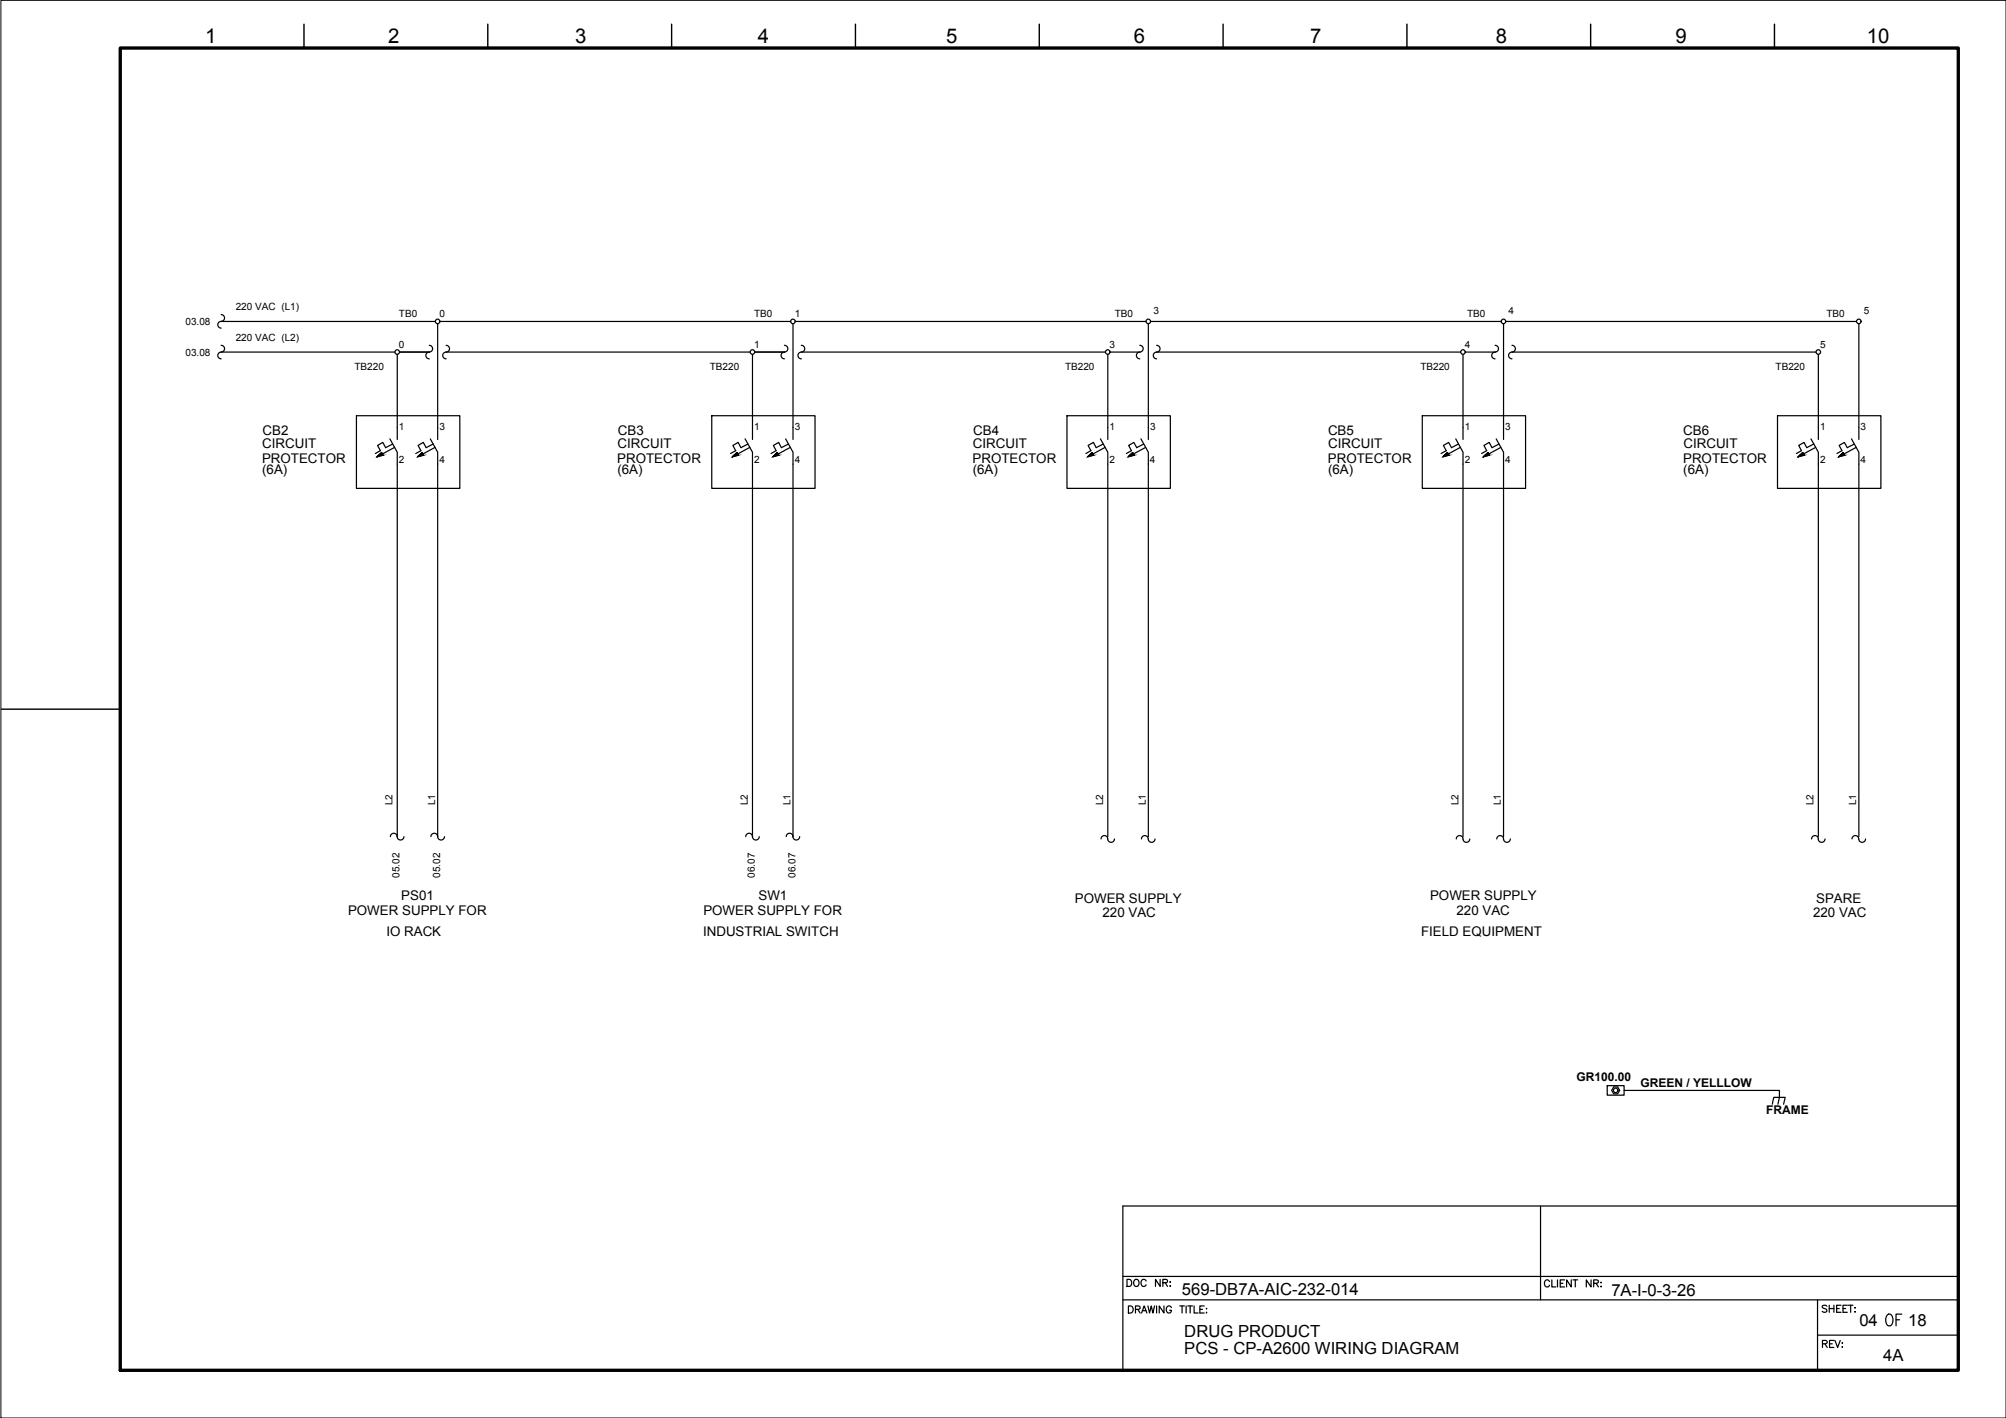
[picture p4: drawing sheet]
<svg xmlns="http://www.w3.org/2000/svg" width="420mm" height="297mm" viewBox="0 0 420 297" stroke-linecap="round" stroke-linejoin="round" font-family="sans-serif">
<!-- layer: G-TTLB-TTLB -->
<path d="M25.2 10.1h385v276.9h-385z" fill="none" stroke="#000" stroke-width=".7"/>
<!-- layer: G-TTLB-INDX -->
<path d="M63.7 5.1v5M102.2 5.1v5M140.7 5.1v5M179.2 5.1v5M217.7 5.1v5M256.2 5.1v5M294.7 5.1v5M333.2 5.1v5M371.7 5.1v5M.2 148.6h25" fill="none" stroke="#000" stroke-width=".3"/>
<!-- layer: LGSP IA4$0$LG_PLOT -->
<path d="M322.7 252.6v19.7M235.2 267.4h175M235.2 272.3h175M380.7 279.7h29.5M380.7 272.3v14.7M235.2 287h175" fill="none" stroke="#000" stroke-width=".25"/>
<!-- layer: LG_PLOT -->
<g fill="none" stroke="#000" stroke-width=".25">
<path d="M410.2 252.6h-175v34.4M236.1 268h.4a.8 .8 0 0 1 .5 .7 .8 .8 0 0 1-.5 .8h-.4zM236.3 273.6h.5a.78 .78 0 0 1 .6 .7 .78 .78 0 0 1-.6 .7h-.5zM237.7 268.1a.7 .7 0 0 1 .9 .6 .7 .7 0 0 1-.9 .7l-.3-.5 .1-.5zM237.8 274.3l.9-.1v-.5l-.9-.1v1.4M238.3 274.3l.5 .7M239.1 275l.5-1.4 .6 1.4M239.3 274.6h.7M240.1 268.4a.54 .54 0 0 0-.7-.4 .54 .54 0 0 0-.4 .6 .61 .61 0 0 0 .2 .8 .61 .61 0 0 0 .8-.1l.1-.2M240.4 273.6l.4 1.4 .3-1.4 .4 1.4 .3-1.4M242.3 273.6v1.4M243 268v1.5l-1-1.5v1.5"/>
<path d="M243.6 268.7l.8-.1 .1-.5-.9-.1v1.5M243.8 273.6v1.4l-1-1.4v1.4M244.1 268.7l.4 .8M245 268.6h.2zM245 269.4h.2zM245.3 273.9a.54 .54 0 0 0-.6-.3 .54 .54 0 0 0-.4 .5 .61 .61 0 0 0 .2 .8 .61 .61 0 0 0 .8-.1v-.3h-.3M247.1 273.6h1M247.6 273.6v1.4M248.4 273.6v1.4M248.8 273.6h1M249.3 273.6v1.4M250.1 273.6v1.4h.9"/>
<path d="M251.3 274.3h.6M252.2 273.6h-.9v1.4h.9M252.6 274.1h.2zM252.7 274.9v.1zM324.5 268.5a.54 .54 0 0 0-.6-.4 .54 .54 0 0 0-.4 .6 .6 .6 0 0 0 .2 .8 .6 .6 0 0 0 .8-.1v-.2M325 268.1v1.5h.9M326.2 268.1v1.5M326.8 268.8h.5M327.7 268.1h-.9v1.5h.9M329.1 268.1v1.5l-1-1.5v1.5M329.5 268.1h.9M329.9 268.1v1.5"/>
<path d="M333.2 268.1v1.5l-.9-1.5v1.5M333.8 268.8l.8-.1 .2-.2-.1-.2-.9-.2v1.5M334.3 268.8l.5 .8M335.3 268.6v.1zM335.3 269.4v.2zM382.6 273.6l-.3-.2-.6 .2v.3l.9 .4v.4a.63 .63 0 0 1-.9 0M383.1 273.4v1.5M383.1 274.1h1M384.1 273.4v1.5M384.7 274.1h.5M385.6 273.4h-.9v1.5h.9M386 274.1h.6"/>
<path d="M386.9 273.4h-.9v1.5h.9M387.1 273.4h1M387.6 273.4v1.5M388.5 274h.1zM388.5 274.8h.1zM381.7 281.5l.9-.1 .1-.3-.3-.3h-.7v1.5M382.2 281.5l.5 .8M383.2 281.5h.6M384.1 280.8h-.9v1.5h.9M384.3 280.8l.6 1.5 .5-1.5M385.8 281.4h.1zM385.9 282.1v.2z"/>
</g>
<!-- layer: EI-CTRL -->
<g fill="none" stroke="#000" stroke-width=".25">
<path d="M46.3 67.3h44.9M92.2 67.3h73.4M336.6 227.4h3.6v2h-3.6zM338 227.7h.8l.4 .7-.4 .7h-.8l-.4-.7zM340.2 228.4h32.5v1.5l-.3 1.4M371.2 231.3l.3-1.4h2.4l-.3 1.4"/>
<circle cx="83.2" cy="73.7" r=".48"/>
<circle cx="91.7" cy="67.3" r=".48"/>
<circle cx="157.6" cy="73.7" r=".48"/>
<circle cx="166.1" cy="67.3" r=".48"/>
<circle cx="232" cy="73.7" r=".48"/>
<circle cx="240.5" cy="67.3" r=".48"/>
<circle cx="306.4" cy="73.7" r=".48"/>
<circle cx="314.9" cy="67.3" r=".48"/>
<circle cx="380.8" cy="73.7" r=".48"/>
<circle cx="389.3" cy="67.3" r=".48"/>
<circle cx="338.4" cy="228.4" r=".48"/>
</g>
<!-- layer: I_TABS -->
<g fill="none" stroke="#000" stroke-width=".25">
<path d="M46.3 65.9a.76 .76 0 0 1 .7 .9 .76 .76 0 0 1-1 .6 .71 .71 0 0 0-.4 .8 .71 .71 0 0 0 .7 .5M46.3 72.3a.71 .71 0 0 1 .7 .7 .71 .71 0 0 1-.7 .8M46.3 73.8a.71 .71 0 0 0-.7 .7 .71 .71 0 0 0 .7 .7M46.3 73.8h36.4M83.2 74.2v15.4M83.7 73.8h6.2M89.9 72.3a.71 .71 0 0 1 .7 .7 .71 .71 0 0 1-.7 .8M89.9 73.8a.71 .71 0 0 0-.7 .7 .71 .71 0 0 0 .7 .7M91.7 67.8v21.8M93.4 72.3a.76 .76 0 0 1 .7 .9 .76 .76 0 0 1-.9 .6 .71 .71 0 0 0-.5 .8 .71 .71 0 0 0 .7 .6M93.5 73.8h63.6M157.6 74.2v15.4"/>
<path d="M158.1 73.8h6.2M164.3 72.3a.71 .71 0 0 1 .7 .7 .71 .71 0 0 1-.7 .8M164.3 73.8a.71 .71 0 0 0-.7 .7 .71 .71 0 0 0 .7 .7M166.1 67.8v21.8M166.6 67.3h73.4M167.8 72.3a.76 .76 0 0 1 .7 .9 .76 .76 0 0 1-.9 .6 .71 .71 0 0 0-.5 .8 .71 .71 0 0 0 .7 .6M167.9 73.8h63.6M232 74.2v15.4M232.5 73.8h6.2M238.7 72.3a.71 .71 0 0 1 .7 .7 .71 .71 0 0 1-.7 .8M238.7 73.8a.71 .71 0 0 0-.7 .7 .71 .71 0 0 0 .7 .7M240.5 67.8v21.8"/>
<path d="M241 67.3h73.4M242.3 72.3a.71 .71 0 0 1 .7 .7 .71 .71 0 0 1-.7 .8M242.3 73.8a.71 .71 0 0 0-.7 .7 .71 .71 0 0 0 .7 .7M242.3 73.8h63.7M306.4 74.2v15.4M306.9 73.8h6.3M313.2 72.3a.76 .76 0 0 1 .6 .9 .76 .76 0 0 1-.9 .6 .71 .71 0 0 0-.4 .8 .71 .71 0 0 0 .7 .6M314.9 67.8v21.8M315.4 67.3h73.5M316.7 72.3a.71 .71 0 0 1 .7 .7 .71 .71 0 0 1-.7 .8M316.7 73.8a.71 .71 0 0 0-.7 .7 .71 .71 0 0 0 .7 .7M316.7 73.8h63.7"/>
<path d="M380.9 74.2v15.4M389.3 67.8v21.8M83.2 97.2v78.1M91.7 97.2v78.1M157.6 97.2v78.1M166.1 97.2v78.1M232 97.2v78.1M240.5 97.2v78.1M306.4 97.2v78.1M314.9 97.2v78.1M380.9 97.2v78.1M389.3 97.2v78.1"/>
<path d="M81.8 175.3a.71 .71 0 0 1 .7-.8 .71 .71 0 0 1 .7 .8M83.2 175.3a.71 .71 0 0 0 .7 .7 .71 .71 0 0 0 .7-.7M90.3 175.3a.71 .71 0 0 1 .7-.8 .71 .71 0 0 1 .7 .8M91.7 175.3a.71 .71 0 0 0 .7 .7 .71 .71 0 0 0 .7-.7M156.2 175.3a.71 .71 0 0 1 .7-.8 .71 .71 0 0 1 .7 .8M157.6 175.3a.71 .71 0 0 0 .7 .7 .71 .71 0 0 0 .7-.7M164.7 175.3a.71 .71 0 0 1 .7-.8 .71 .71 0 0 1 .7 .8M166.1 175.3a.71 .71 0 0 0 .7 .7 .71 .71 0 0 0 .7-.7M230.6 175.7a.75 .75 0 0 1 .9-.7 .75 .75 0 0 1 .6 1 .71 .71 0 0 0 .8 .4 .71 .71 0 0 0 .5-.7M239.1 175.7a.76 .76 0 0 1 .9-.7 .76 .76 0 0 1 .6 1 .71 .71 0 0 0 .7 .4 .71 .71 0 0 0 .6-.7M305 175.7a.76 .76 0 0 1 .9-.7 .76 .76 0 0 1 .6 1 .71 .71 0 0 0 .8 .4 .71 .71 0 0 0 .5-.7M313.5 175.7a.76 .76 0 0 1 .9-.7 .76 .76 0 0 1 .6 1 .71 .71 0 0 0 .8 .4 .71 .71 0 0 0 .5-.7"/>
<path d="M379.4 175.7a.75 .75 0 0 1 .9-.7 .75 .75 0 0 1 .6 1 .71 .71 0 0 0 .8 .4 .71 .71 0 0 0 .5-.7M387.9 175.7a.76 .76 0 0 1 .9-.7 .76 .76 0 0 1 .6 1 .71 .71 0 0 0 .8 .4 .71 .71 0 0 0 .5-.7"/>
</g>
<!-- layer: I_El_CTRL -->
<g fill="none" stroke="#000" stroke-width=".25">
<path d="M80.2 95.4l-.3-.6-.9 .9 .9-.9 .3 .6-1.2 .3M81.7 91.9l1.5 2.8v2.5M82.3 93l-1.5 .8-.6-1.1-1.1 .6 .6 1.1-1.1 .6M82.7 93.7l-2.6 1.4M83.2 89.6v2.5M88.7 95.4l-.3-.6-.9 .9 .9-.9 .3 .6-1.2 .3M90.1 91.9l1.6 2.8v2.5M90.7 93l-1.4 .8-.6-1.1-1.1 .6 .6 1.1-1.1 .6M91.1 93.7l-2.5 1.4M91.7 89.6v2.5M154.6 95.4l-.3-.6-.9 .9 .9-.9 .3 .6-1.2 .3M156.1 91.9l1.5 2.8v2.5"/>
<path d="M156.7 93l-1.5 .8-.6-1.1-1.1 .6 .6 1.1-1.1 .6M157.1 93.7l-2.6 1.4M157.6 89.6v2.5M163.1 95.4l-.3-.6-.9 .9 .9-.9 .3 .6-1.2 .3M164.5 91.9l1.6 2.8v2.5M165.1 93l-1.4 .8-.6-1.1-1.1 .6 .6 1.1-1.1 .6M165.5 93.7l-2.5 1.4M166.1 89.6v2.5M229 95.4l-.3-.6-.9 .9 .9-.9 .3 .6-1.2 .3M230.5 91.9l1.5 2.8v2.5M231.1 93l-1.5 .8-.6-1.1-1.1 .6 .6 1.1-1.1 .6M231.5 93.7l-2.6 1.4"/>
<path d="M232 89.6v2.5M237.5 95.4l-.3-.6-.9 .9 .9-.9 .3 .6-1.2 .3M239 91.9l1.5 2.8v2.5M239.5 93l-1.4 .8-.6-1.1-1.1 .6 .6 1.1-1.1 .6M240 93.7l-2.6 1.4M240.5 89.6v2.5M303.5 95.4l-.3-.6-1 .9 1-.9 .3 .6-1.3 .3M304.9 91.9l1.5 2.8v2.5M305.5 93l-1.5 .8-.6-1.1-1.1 .6 .6 1.1-1.1 .6M305.9 93.7l-2.6 1.4M306.4 89.6v2.5M311.9 95.4l-.2-.6-1 .9 1-.9 .2 .6-1.2 .3"/>
<path d="M313.4 91.9l1.5 2.8v2.5M314 93l-1.5 .8-.6-1.1-1.1 .6 .6 1.1-1.1 .6M314.4 93.7l-2.6 1.4M314.9 89.6v2.5M377.9 95.4l-.3-.6-1 .9 1-.9 .3 .6-1.3 .3M379.3 91.9l1.6 2.8v2.5M379.9 93l-1.5 .8-.6-1.1-1.1 .6 .6 1.1-1 .6M380.3 93.7l-2.6 1.4M380.9 89.6v2.5M386.4 95.4l-.3-.6-1 .9 1-.9 .3 .6-1.3 .3M387.8 91.9l1.5 2.8v2.5M388.4 93l-1.5 .8-.6-1.1-1.1 .6 .6 1.1-1.1 .6"/>
<path d="M388.8 93.7l-2.6 1.4M389.3 89.6v2.5"/>
</g>
<g fill="#000" stroke="#000" stroke-width=".21">
<path d="M79.3 95.4l.6-.6 .3 .6zM79 95.7l1.2-.3h-.9z"/>
<path d="M87.8 95.4l.6-.6 .3 .6zM87.5 95.7l1.2-.3h-.9z"/>
<path d="M153.8 95.4l.5-.6 .3 .6zM153.4 95.7l1.2-.3h-.8z"/>
<path d="M162.2 95.4l.6-.6 .3 .6zM161.9 95.7l1.2-.3h-.9z"/>
<path d="M228.2 95.4l.5-.6 .3 .6zM227.8 95.7l1.2-.3h-.8z"/>
<path d="M236.6 95.4l.6-.6 .3 .6zM236.3 95.7l1.2-.3h-.9z"/>
<path d="M302.6 95.4l.6-.6 .3 .6zM302.2 95.7l1.3-.3h-.9z"/>
<path d="M311 95.4l.7-.6 .2 .6zM310.7 95.7l1.2-.3h-.9z"/>
<path d="M377 95.4l.6-.6 .3 .6zM376.6 95.7l1.3-.3h-.9z"/>
<path d="M385.5 95.4l.6-.6 .3 .6zM385.1 95.7l1.3-.3h-.9z"/>
</g>
<!-- layer: I_DATA -->
<path d="M74.7 87.1h21.6v15.2h-21.6zM149.1 87.1h21.6v15.2h-21.6zM223.5 87.1h21.6v15.2h-21.6zM297.9 87.1h21.6v15.2h-21.6zM372.3 87.1h21.7v15.2h-21.7z" fill="none" stroke="#000" stroke-width=".25"/>
<!-- layer: VP -->
<path d="M.2 .1h420v296.9h-420z" fill="none" stroke="#000" stroke-width=".21"/>
<text font-size="5.7" x="394.1" y="279">OF</text>
<g font-size="4.3">
<text x="43" y="9">1</text>
<text x="81.3" y="9">2</text>
<text x="120.5" y="9">3</text>
<text x="158.7" y="9">4</text>
<text x="198.2" y="9">5</text>
<text x="237.5" y="9">6</text>
<text x="274.4" y="9">7</text>
<text x="313.3" y="9">8</text>
<text x="350.9" y="9">9</text>
<text x="391" y="9">10</text>
</g>
<g font-size="3.5">
<text x="247.5" y="271.3">569-DB7A-AIC-232-014</text>
<text x="337.5" y="271.4">7A-I-0-3-26</text>
<text x="248.1" y="280.1">DRUG PRODUCT</text>
<text x="389.4" y="277.7">04</text>
<text x="399.6" y="277.7">18</text>
<text x="248.1" y="283.7">PCS - CP-A2600 WIRING DIAGRAM</text>
<text x="394.4" y="285">4A</text>
</g>
<g font-size="2.8">
<text x="54.9" y="93.9">CIRCUIT</text>
<text x="55" y="91.1">CB2</text>
<text x="129.3" y="93.9">CIRCUIT</text>
<text x="129.4" y="91.1">CB3</text>
<text x="203.8" y="93.9">CIRCUIT</text>
<text x="203.8" y="91.1">CB4</text>
<text x="278.2" y="91.1">CB5</text>
<text x="278.2" y="93.9">CIRCUIT</text>
<text x="352.6" y="91.1">CB6</text>
<text x="352.6" y="93.9">CIRCUIT</text>
<text x="54.9" y="97">PROTECTOR</text>
<text x="54.9" y="99.4">(6A)</text>
<text x="129.3" y="97">PROTECTOR</text>
<text x="129.3" y="99.4">(6A)</text>
<text x="203.7" y="97">PROTECTOR</text>
<text x="203.8" y="99.4">(6A)</text>
<text x="278.1" y="97">PROTECTOR</text>
<text x="278.2" y="99.4">(6A)</text>
<text x="352.5" y="97">PROTECTOR</text>
<text x="352.6" y="99.4">(6A)</text>
<text x="72.9" y="191.7">POWER SUPPLY FOR</text>
<text x="84.1" y="188.5">PS01</text>
<text x="147.3" y="191.7">POWER SUPPLY FOR</text>
<text x="158.9" y="188.5">SW1</text>
<text x="225.1" y="189.1">POWER SUPPLY</text>
<text x="230.9" y="192">220 VAC</text>
<text x="299.5" y="188.5">POWER SUPPLY</text>
<text x="305.1" y="191.7">220 VAC</text>
<text x="379.8" y="192">220 VAC</text>
<text x="380.4" y="189.1">SPARE</text>
<text x="80.9" y="196">IO RACK</text>
<text x="147.3" y="196">INDUSTRIAL SWITCH</text>
<text x="297.6" y="196">FIELD EQUIPMENT</text>
</g>
<g font-size="2.5">
<text x="330.2" y="226.5">GR100.00</text>
<text x="343.6" y="227.8">GREEN / YELLLOW</text>
<text x="369.9" y="233.4">FRAME</text>
</g>
<g font-size="2.1">
<text x="49.4" y="65">220 VAC (L1)</text>
<text x="241.6" y="65.7">3</text>
<text x="316" y="65.7">4</text>
<text x="390.4" y="65.7">5</text>
<text x="38.8" y="68.1">03.08</text>
<text x="49.4" y="71.4">220 VAC (L2)</text>
<text x="83.6" y="66.4">TB0</text>
<text x="92.1" y="66.4">0</text>
<text x="158" y="66.4">TB0</text>
<text x="166.5" y="66.4">1</text>
<text x="233.5" y="66.4">TB0</text>
<text x="307.3" y="66.4">TB0</text>
<text x="382.5" y="66.4">TB0</text>
<text x="38.8" y="74.5">03.08</text>
<text x="74.3" y="77.6">TB220</text>
<text x="83.6" y="72.9">0</text>
<text x="148.7" y="77.6">TB220</text>
<text x="158" y="72.9">1</text>
<text x="223.1" y="77.6">TB220</text>
<text x="232.4" y="72.9">3</text>
<text x="297.5" y="77.6">TB220</text>
<text x="306.8" y="72.9">4</text>
<text x="371.9" y="77.6">TB220</text>
<text x="381.2" y="72.9">5</text>
<text x="83.6" y="90">1</text>
<text x="92.1" y="90">3</text>
<text x="158" y="90">1</text>
<text x="166.5" y="90">3</text>
<text x="232.4" y="90">1</text>
<text x="240.9" y="90">3</text>
<text x="306.8" y="90">1</text>
<text x="315.3" y="90">3</text>
<text x="381.2" y="90">1</text>
<text x="389.7" y="90">3</text>
<text x="83.6" y="97.1">2</text>
<text x="92" y="97.1">4</text>
<text x="158" y="97.1">2</text>
<text x="166.5" y="97.1">4</text>
<text x="232.4" y="97.1">2</text>
<text x="240.9" y="97.1">4</text>
<text x="306.8" y="97.1">2</text>
<text x="315.3" y="97.1">4</text>
<text x="381.2" y="97.1">2</text>
<text x="389.7" y="97.1">4</text>
<text x="82.2" y="168.7" transform="rotate(-90 82.2 168.7)">L2</text>
<text x="91.1" y="168.7" transform="rotate(-90 91.1 168.7)">L1</text>
<text x="156.6" y="168.7" transform="rotate(-90 156.6 168.7)">L2</text>
<text x="165.5" y="168.7" transform="rotate(-90 165.5 168.7)">L1</text>
<text x="231" y="168.7" transform="rotate(-90 231 168.7)">L2</text>
<text x="240" y="168.7" transform="rotate(-90 240 168.7)">L1</text>
<text x="305.5" y="168.7" transform="rotate(-90 305.5 168.7)">L2</text>
<text x="314.4" y="168.7" transform="rotate(-90 314.4 168.7)">L1</text>
<text x="379.9" y="168.7" transform="rotate(-90 379.9 168.7)">L2</text>
<text x="388.8" y="168.7" transform="rotate(-90 388.8 168.7)">L1</text>
<text x="83.7" y="183.9" transform="rotate(-90 83.7 183.9)">05.02</text>
<text x="92.2" y="183.9" transform="rotate(-90 92.2 183.9)">05.02</text>
<text x="158.1" y="183.9" transform="rotate(-90 158.1 183.9)">06.07</text>
<text x="166.6" y="183.9" transform="rotate(-90 166.6 183.9)">06.07</text>
</g>
</svg>
